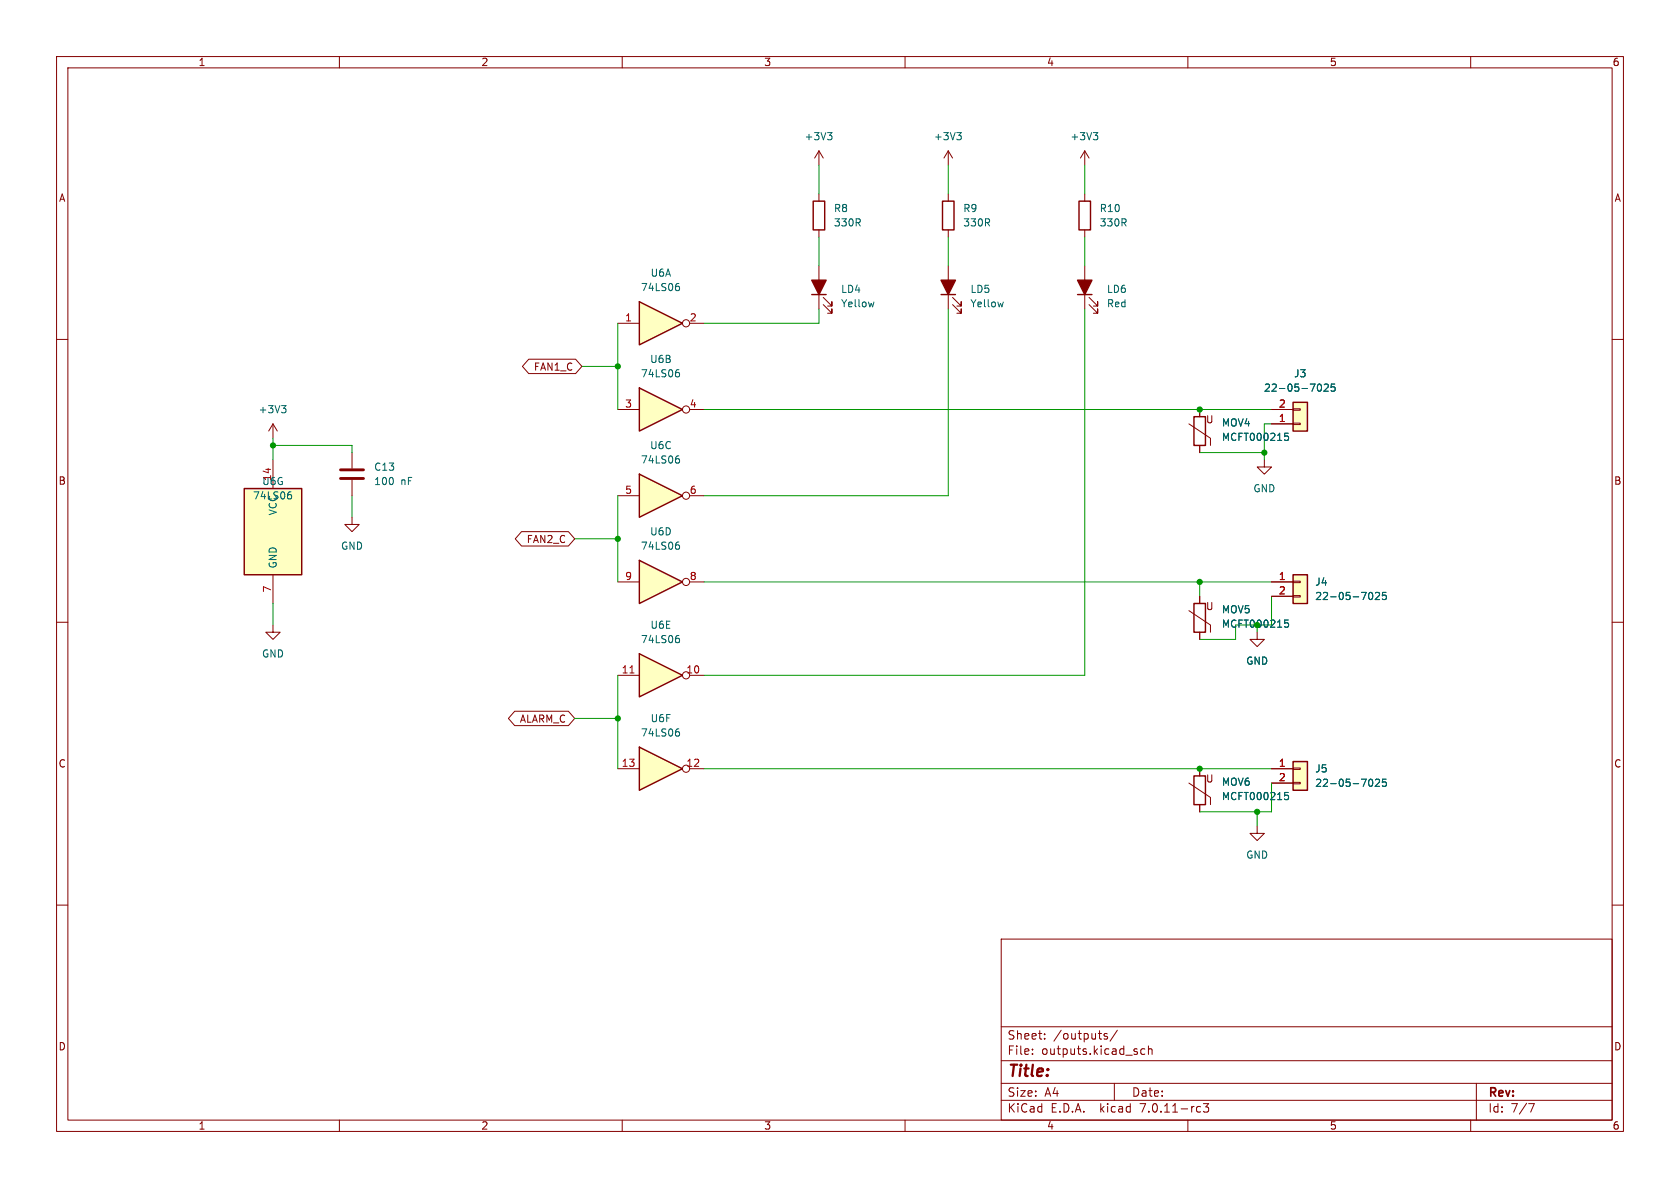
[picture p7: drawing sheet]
<svg xmlns="http://www.w3.org/2000/svg" width="297mm" height="210mm" viewBox="0 0 297 210" stroke-linecap="round" stroke-linejoin="round" font-family="sans-serif">
<g fill="none" stroke="#840000" stroke-width=".18">
<path d="M10 10h277v190h-277zM12 12h273v186h-273zM60 10v2M110 10v2M160 10v2M210 10v2M260 10v2M10 60h2M285 60h2M210.2 74.9l3.8 2.6v1.2M212.1 72.4v1.3M212.1 78.7v1.3"/>
<path d="M224.8 74.9h3.8M224.8 72.4h3.8M228.6 72.3h1.3v.2h-1.3zM228.6 74.8h1.3v.3h-1.3zM10 110h2M48.3 110.5v1.3h1.2l-1.2 1.2-1.3-1.2h1.3M210.2 108l3.8 2.5v1.3M212.1 105.4v1.3M212.1 111.8v1.2M222.2 111.8v1.2h1.3l-1.3 1.3-1.2-1.3h1.2M285 110h2M10 160h2"/>
<path d="M222.2 146.1v1.2h1.3l-1.3 1.3-1.2-1.3h1.2M285 160h2M177 166h108v32h-108zM60 198v2M110 198v2M160 198v2M177 194.5h108M177 191.5h108M177 187.5h108M177 181.5h108M182.5 186.3v.1M182.5 185.5v.1"/>
<path d="M184.7 183.6v.1M184.7 182.8v.1M195.7 182.8l-.3-.1-.2 .2v.2l.5 .2v.3h-.5M197 191.5v3M197.5 182.1l-1.3 2M202.4 185.5l-.4-.1-.3 .3v.4l.1 .2h.6M203 185.5l.2-.1 .4 .1 .1 .9M203 184.9v1.5M210 198v2M211.8 195.6l.4 .1M212.2 196.5l-.4 .1M212.7 195.1h1l-.5 .6 .4 .1v.7l-.2 .1h-.4l-.3-.1"/>
<path d="M260 198v2M261 191.5v6.5M270.2 195.1h1l-.6 1.5"/>
</g>
<path d="M228.6 71.1h2.5v5.1h-2.5z" fill="#ffffc2" stroke="#ffffc2" stroke-width=".18"/>
<path d="M211.1 73.7h2v5h-2zM228.6 71.1h2.5v5.1h-2.5zM211.1 106.7h2v5.1h-2z" fill="none" stroke="#840000" stroke-width=".25"/>
<path d="M227.1 76.6h.6M227.3 77.1h.3l.2 .2-.1 .5-.4 .1M232.9 68.4l.1-.4 .2-.1a.68 .68 0 0 1 .4 .6 .68 .68 0 0 1-.4 .7l-.2-.2-.1-.3M234.1 68l.5-.1 .2 .4-.8 .9h.8M236 67.9h-.6l-.1 .6 .2-.1h.4l.1 .2v.4l-.2 .2-.5-.2M227.1 109.6h.6M227.3 110.1h.3l.2 .2-.1 .5-.4 .1" fill="none" stroke="#006464" stroke-width=".18"/>
<path d="M113 83.8l7.6 3.8-7.6 3.8z" fill="#ffffc2"/>
<path d="M190.5 52.1h2.5M113 83.8l7.6 3.8-7.6 3.8zM211.1 137.2h2v5h-2zM228.6 134.6h2.5v5.1h-2.5z" fill="none" stroke="#840000" stroke-width=".25"/>
<g fill="none" stroke="#840000" stroke-width=".18">
<path d="M191.8 47v7.6M192.5 53.8l1.6 1.6v-.8v.8h-.8M192.5 52.6l1.6 1.5v-.8v.8h-.8M109.2 87.6h3.8M121.9 87.6h2.6M210.2 138.4l3.8 2.6v1.2M212.1 135.9v1.3M224.8 135.9h3.8M224.8 138.4h3.8M228.6 138.3h1.3v.3h-1.3zM228.6 135.8h1.3v.2h-1.3zM212.1 142.2v1.3"/>
<circle cx="121.3" cy="87.6" r=".63"/>
</g>
<path d="M119.7 81.1h.3l.1 .2v.4l-.4 .2M119.8 80.6h.2M242 138.2l.1-.3 .2-.2a.68 .68 0 0 1 .4 .7 .68 .68 0 0 1-.4 .6l-.2-.1-.1-.4M243.2 137.9l.4-.2 .3 .4-.8 .9h.8M245 137.7h-.6v.6l.2-.1 .4 .1 .1 .2-.1 .4-.1 .1-.5-.1M227.1 140.1h.6M227.3 140.6h.3l.2 .2-.1 .5-.4 .1" fill="none" stroke="#006464" stroke-width=".18"/>
<path d="M228.6 134.6h2.5v5.1h-2.5z" fill="#ffffc2" stroke="#ffffc2" stroke-width=".18"/>
<path d="M190.5 49.5h2.5l-1.2 2.6z" fill="#840000" stroke="#840000" stroke-width=".25"/>
<path d="M113 99.1l7.6 3.8-7.6 3.8z" fill="#ffffc2"/>
<path d="M43.2 86.4h10.1v15.2h-10.1zM113 99.1l7.6 3.8-7.6 3.8zM228.6 101.6h2.5v5.1h-2.5z" fill="none" stroke="#840000" stroke-width=".25"/>
<g fill="none" stroke="#840000" stroke-width=".18">
<path d="M48.3 74.9l-.8 1.3M48.3 74.9v2.6M48.3 74.9l.7 1.3M48.3 81.3v5.1M62.2 91.4v1.3h1.3l-1.3 1.3-1.2-1.3h1.2M62.2 80v2.8M62.2 84.8v2.8M223.5 81.3v1.3h1.3l-1.3 1.2-1.3-1.2h1.3M48.3 101.6v5.1M109.2 102.9h3.8M121.9 102.9h2.6M224.8 102.9h3.8"/>
<path d="M224.8 105.4h3.8M228.6 105.3h1.3v.2h-1.3zM228.6 102.7h1.3v.3h-1.3z"/>
<circle cx="121.3" cy="102.9" r=".63"/>
</g>
<path d="M49.8 71.7h.8l-.5 .5M50.3 72.2l.3 .2v.3l-.3 .3M51.1 87.4l.3 .1 .2 .2-.1 .4-.4 .1M51.2 86.9h.2M119.7 96.3l.3 .1 .1 .2v.4l-.4 .1M119.8 95.8h.2M242 105.2l.1-.4 .2-.1a.68 .68 0 0 1 .4 .7 .68 .68 0 0 1-.4 .6l-.2-.1-.1-.4M243.2 104.8l.4-.1 .3 .4-.8 .9h.8M245 104.7h-.6v.6l.2-.1 .4 .1 .1 .1-.1 .5-.1 .1-.5-.1" fill="none" stroke="#006464" stroke-width=".18"/>
<g fill="#ffffc2" stroke="#ffffc2" stroke-width=".18">
<path d="M228.6 101.6h2.5v5.1h-2.5z"/>
<path d="M43.2 86.4h10.1v15.2h-10.1z"/>
</g>
<path d="M60.2 84.6h4.1M60.2 83.1h4.1" fill="none" stroke="#840000" stroke-width=".51"/>
<path d="M113 132.1l7.6 3.8-7.6 3.8z" fill="#ffffc2"/>
<path d="M113 132.1l7.6 3.8-7.6 3.8z" fill="none" stroke="#840000" stroke-width=".25"/>
<g fill="none" stroke="#840000" stroke-width=".18">
<path d="M109.2 135.9h3.8M121.9 135.9h2.6"/>
<circle cx="121.3" cy="135.9" r=".63"/>
</g>
<path d="M119.7 129.3l.3 .1 .1 .2v.4l-.4 .1M119.8 128.8h.2" fill="none" stroke="#006464" stroke-width=".18"/>
<path d="M113 115.6l7.6 3.8-7.6 3.8z" fill="#ffffc2"/>
<path d="M113 115.6l7.6 3.8-7.6 3.8z" fill="none" stroke="#840000" stroke-width=".25"/>
<g fill="none" stroke="#840000" stroke-width=".18">
<path d="M109.2 119.4h3.8M121.9 119.4h2.6"/>
<circle cx="121.3" cy="119.4" r=".63"/>
</g>
<path d="M111.4 119h.7" fill="none" stroke="#a90000" stroke-width=".18"/>
<path d="M119.7 112.8l.3 .1 .1 .2v.4l-.4 .1M119.8 112.3h.2" fill="none" stroke="#006464" stroke-width=".18"/>
<path d="M113 68.6l7.6 3.8-7.6 3.8z" fill="#ffffc2"/>
<path d="M113 68.6l7.6 3.8-7.6 3.8z" fill="none" stroke="#840000" stroke-width=".25"/>
<g fill="none" stroke="#840000" stroke-width=".18">
<path d="M109.2 72.4h3.8M121.9 72.4h2.6"/>
<circle cx="121.3" cy="72.4" r=".63"/>
</g>
<path d="M119.7 65.8l.3 .1 .1 .2v.4l-.4 .1M119.8 65.3h.2" fill="none" stroke="#006464" stroke-width=".18"/>
<path d="M113 53.3l7.6 3.9-7.6 3.8z" fill="#ffffc2"/>
<path d="M143.8 35.6h2v5h-2zM166.6 35.6h2.1v5h-2.1zM190.8 35.6h2v5h-2zM113 53.3l7.6 3.9-7.6 3.8zM143.5 52.1h2.5M166.4 52.1h2.5" fill="none" stroke="#840000" stroke-width=".25"/>
<g fill="none" stroke="#840000" stroke-width=".18">
<path d="M144.8 26.7v2.5M144.8 34.3v1.3M144.8 26.7l-.8 1.2M144.8 26.7l.7 1.2M167.6 26.7l-.7 1.2M167.6 26.7v2.5M167.6 34.3v1.3M167.6 26.7l.8 1.2M191.8 26.7l-.8 1.2M191.8 26.7v2.5M191.8 34.3v1.3M191.8 26.7l.7 1.2"/>
<path d="M109.2 57.2h3.8M121.9 57.2h2.6M144.8 40.6v1.3M144.8 47v7.6M145.5 53.8l1.6 1.6v-.8v.8h-.8M145.5 52.6l1.6 1.5v-.8v.8h-.8M167.6 40.6v1.3M167.6 47v7.6M168.4 53.8l1.5 1.6v-.8v.8h-.7M168.4 52.6l1.5 1.5v-.8v.8h-.7M191.8 40.6v1.3M93.5 63.5h8.3l1.1 1.3-1.1 1.2h-8.3l-1.1-1.2z"/>
<path d="M212.1 72.4v1.3M212.1 78.7v1.3M224.8 74.9h3.8M224.8 72.4h3.8M92.2 94h8.3l1.1 1.3-1.1 1.2h-8.3l-1.1-1.2zM212.1 105.4v1.3M212.1 111.8v1.2M224.8 102.9h3.8M224.8 105.4h3.8M91 125.7h9.5l1.1 1.3-1.1 1.3h-9.5l-1.1-1.3zM212.1 135.9v1.3M224.8 135.9h3.8"/>
<path d="M224.8 138.4h3.8M212.1 142.2v1.3"/>
<circle cx="121.3" cy="57.1" r=".63"/>
</g>
<g fill="none" stroke="#006464" stroke-width=".18">
<path d="M146.3 23.4h.8l-.4 .5M146.8 23.9l.3 .3v.3l-.3 .2M169.2 23.4h.7l-.4 .5M169.7 23.9l.2 .3v.3l-.2 .2M193.3 23.4h.8l-.5 .5M193.8 23.9l.3 .3v.3l-.3 .2M119.7 50.6l.3 .1 .1 .1v.5l-.4 .1M119.8 50.1h.2M154.5 53.4l-.2 .8M177.4 53.4l-.3 .8M227.1 76.6h.6M227.3 77.1h.3l.2 .2-.1 .5-.4 .1"/>
<path d="M232.9 68.4l.1-.4 .2-.1a.68 .68 0 0 1 .4 .6 .68 .68 0 0 1-.4 .7l-.2-.2-.1-.3M234.1 68l.5-.1 .2 .4-.8 .9h.8M236 67.9h-.6l-.1 .6 .2-.1h.4l.1 .2v.4l-.2 .2-.5-.2M227.1 109.6h.6M227.3 110.1h.3l.2 .2-.1 .5-.4 .1M242 105.2l.1-.4 .2-.1a.68 .68 0 0 1 .4 .7 .68 .68 0 0 1-.4 .6l-.2-.1-.1-.4M243.2 104.8l.4-.1 .3 .4-.8 .9h.8M245 104.7h-.6v.6l.2-.1 .4 .1 .1 .1-.1 .5-.1 .1-.5-.1M242 138.2l.1-.3 .2-.2a.68 .68 0 0 1 .4 .7 .68 .68 0 0 1-.4 .6l-.2-.1-.1-.4M243.2 137.9l.4-.2 .3 .4-.8 .9h.8M245 137.7h-.6v.6l.2-.1 .4 .1 .1 .2-.1 .4-.1 .1-.5-.1M227.1 140.1h.6"/>
<path d="M227.3 140.6h.3l.2 .2-.1 .5-.4 .1"/>
</g>
<g fill="#840000" stroke="#840000" stroke-width=".25">
<path d="M166.4 49.5h2.5l-1.3 2.6z"/>
<path d="M143.5 49.5h2.5l-1.2 2.6z"/>
</g>
<g fill="none" stroke="#009600" stroke-width=".18">
<path d="M144.8 29.2v5.1M167.6 29.2v5.1M191.8 29.2v5.1M109.2 57.2v15.2M144.8 41.9v5.1M144.8 54.6v2.6h-20.3M167.6 54.6v33h-43.1M167.6 41.9v5.1M191.8 41.9v5.1M191.8 54.6v64.8h-67.3M48.3 78.7h13.9v1.3M48.3 77.5v3.8"/>
<path d="M102.9 64.8h6.3M124.5 72.4h100.3M224.8 74.9h-1.3v6.4M62.2 87.6v3.8M101.6 95.3h7.6M109.2 87.6v15.3M212.1 80h11.4M48.3 106.7v3.8M109.2 119.4v16.5M124.5 102.9h100.3M212.1 102.9v2.5M222.2 110.5h-3.8v2.5h-6.3"/>
<path d="M224.8 105.4v5.1M101.6 127h7.6M124.5 135.9h100.3M224.8 138.4v5.1h-12.7M222.2 143.5v2.6"/>
</g>
<g fill="#009600" stroke="#009600" stroke-width=".18">
<circle cx="212.1" cy="135.9" r=".46"/>
<circle cx="212.1" cy="102.9" r=".46"/>
<circle cx="212.1" cy="72.4" r=".46"/>
<circle cx="222.2" cy="143.5" r=".46"/>
<circle cx="109.2" cy="95.3" r=".46"/>
<circle cx="48.3" cy="78.7" r=".46"/>
<circle cx="109.2" cy="127" r=".46"/>
<circle cx="109.2" cy="64.8" r=".46"/>
<circle cx="223.5" cy="80" r=".46"/>
</g>
<text font-size="2.8" fill="#840000" x="178" y="190.9">Title:</text>
<g font-size="2.1" fill="#840000">
<text x="178" y="184">Sheet:</text>
<text x="186.2" y="184">/outputs/</text>
<text x="178" y="186.7">File:</text>
<text x="184.1" y="186.7">outputs.kicad_sch</text>
<text x="178" y="196.9">KiCad</text>
<text x="178" y="194.1">Size:</text>
<text x="184.7" y="194.1">A4</text>
<text x="185.7" y="196.9">E.D.A.</text>
<text x="194.6" y="196.9">kicad</text>
<text x="200" y="194.1">Date:</text>
<text x="201.8" y="196.9">7.0.11-rc3</text>
<text x="263" y="194.3">Rev:</text>
<text x="263" y="196.9">Id:</text>
<text x="267.1" y="196.9">7/7</text>
</g>
<g font-size="1.8" fill="#840000">
<text x="35" y="11.9">1</text>
<text x="85" y="11.9">2</text>
<text x="135" y="11.9">3</text>
<text x="185" y="11.9">4</text>
<text x="235" y="11.9">5</text>
<text x="285" y="11.9">6</text>
<text x="10.3" y="35.9">A</text>
<text x="285.3" y="35.9">A</text>
<text x="94.3" y="65.7">FAN1_C</text>
<text x="213.1" y="75">U</text>
<text x="10.3" y="85.9">B</text>
<text x="285.3" y="85.9">B</text>
<text x="93" y="96.2">FAN2_C</text>
<text x="213.1" y="108.1">U</text>
<text x="91.8" y="128">ALARM_C</text>
<text x="10.3" y="135.9">C</text>
<text x="285.3" y="135.9">C</text>
<text x="213.1" y="138.5">U</text>
<text x="10.3" y="185.9">D</text>
<text x="285.3" y="185.9">D</text>
<text x="35" y="199.9">1</text>
<text x="85" y="199.9">2</text>
<text x="135" y="199.9">3</text>
<text x="185" y="199.9">4</text>
<text x="235" y="199.9">5</text>
<text x="285" y="199.9">6</text>
</g>
<g font-size="1.8" fill="#006464">
<text x="142.1" y="25">+3V3</text>
<text x="165" y="25">+3V3</text>
<text x="189.1" y="25">+3V3</text>
<text x="147.3" y="37.7">R8</text>
<text x="147.3" y="40.2">330R</text>
<text x="170.2" y="37.7">R9</text>
<text x="170.2" y="40.2">330R</text>
<text x="194.3" y="40.2">330R</text>
<text x="194.3" y="37.7">R10</text>
<text x="113.2" y="51.7">74LS06</text>
<text x="114.9" y="49.1">U6A</text>
<text x="148.6" y="52">LD4</text>
<text x="171.5" y="52">LD5</text>
<text x="195.6" y="52">LD6</text>
<text x="148.6" y="54.5">Yellow</text>
<text x="171.5" y="54.5">Yellow</text>
<text x="195.6" y="54.5">Red</text>
<text x="114.8" y="64.4">U6B</text>
<text x="113.2" y="66.9">74LS06</text>
<text x="223.4" y="69.4">22-05-7025</text>
<text x="228.7" y="66.9">J3</text>
<text x="45.6" y="73.3">+3V3</text>
<text x="215.9" y="75.6">MOV4</text>
<text x="66" y="83.4">C13</text>
<text x="113.2" y="82.1">74LS06</text>
<text x="114.8" y="79.6">U6C</text>
<text x="215.9" y="78.1">MCFT000215</text>
<text x="44.6" y="88.5">74LS06</text>
<text x="46.3" y="86">U6G</text>
<text x="48" y="85.1" transform="rotate(-90 48 85.1)">14</text>
<text x="66" y="86">100</text>
<text x="70.8" y="86">nF</text>
<text x="221.5" y="87.2">GND</text>
<text x="49.1" y="91.2" transform="rotate(-90 49.1 91.2)">VCC</text>
<text x="114.8" y="94.8">U6D</text>
<text x="49.1" y="100.6" transform="rotate(-90 49.1 100.6)">GND</text>
<text x="60.2" y="97.4">GND</text>
<text x="113.2" y="97.4">74LS06</text>
<text x="232.4" y="103.7">J4</text>
<text x="232.4" y="106.3">22-05-7025</text>
<text x="113.2" y="113.9">74LS06</text>
<text x="114.9" y="111.4">U6E</text>
<text x="215.9" y="108.6">MOV5</text>
<text x="46.2" y="116.4">GND</text>
<text x="220.2" y="117.7">GND</text>
<text x="113.2" y="130.4">74LS06</text>
<text x="114.9" y="127.9">U6F</text>
<text x="232.4" y="136.8">J5</text>
<text x="215.9" y="139.1">MOV6</text>
<text x="215.9" y="141.6">MCFT000215</text>
<text x="232.4" y="139.3">22-05-7025</text>
<text x="220.2" y="152">GND</text>
</g>
<g font-size="1.8" fill="#a90000">
<text x="110.4" y="56.9">1</text>
<text x="121.8" y="56.9">2</text>
<text x="110.4" y="72.1">3</text>
<text x="121.8" y="72.1">4</text>
<text x="226" y="74.7">1</text>
<text x="226" y="72.1">2</text>
<text x="110.4" y="87.4">5</text>
<text x="121.8" y="87.4">6</text>
<text x="48" y="104.8" transform="rotate(-90 48 104.8)">7</text>
<text x="110.4" y="102.6">9</text>
<text x="121.8" y="102.6">8</text>
<text x="226" y="102.6">1</text>
<text x="226" y="105.2">2</text>
<text x="109.8" y="119.1">11</text>
<text x="121.2" y="119.1">10</text>
<text x="109.8" y="135.6">13</text>
<text x="121.2" y="135.6">12</text>
<text x="226" y="135.6">1</text>
<text x="226" y="138.2">2</text>
</g>
<text font-size="1.8" fill="#009600" x="215.9" y="111.2">MCFT000215</text>
</svg>
